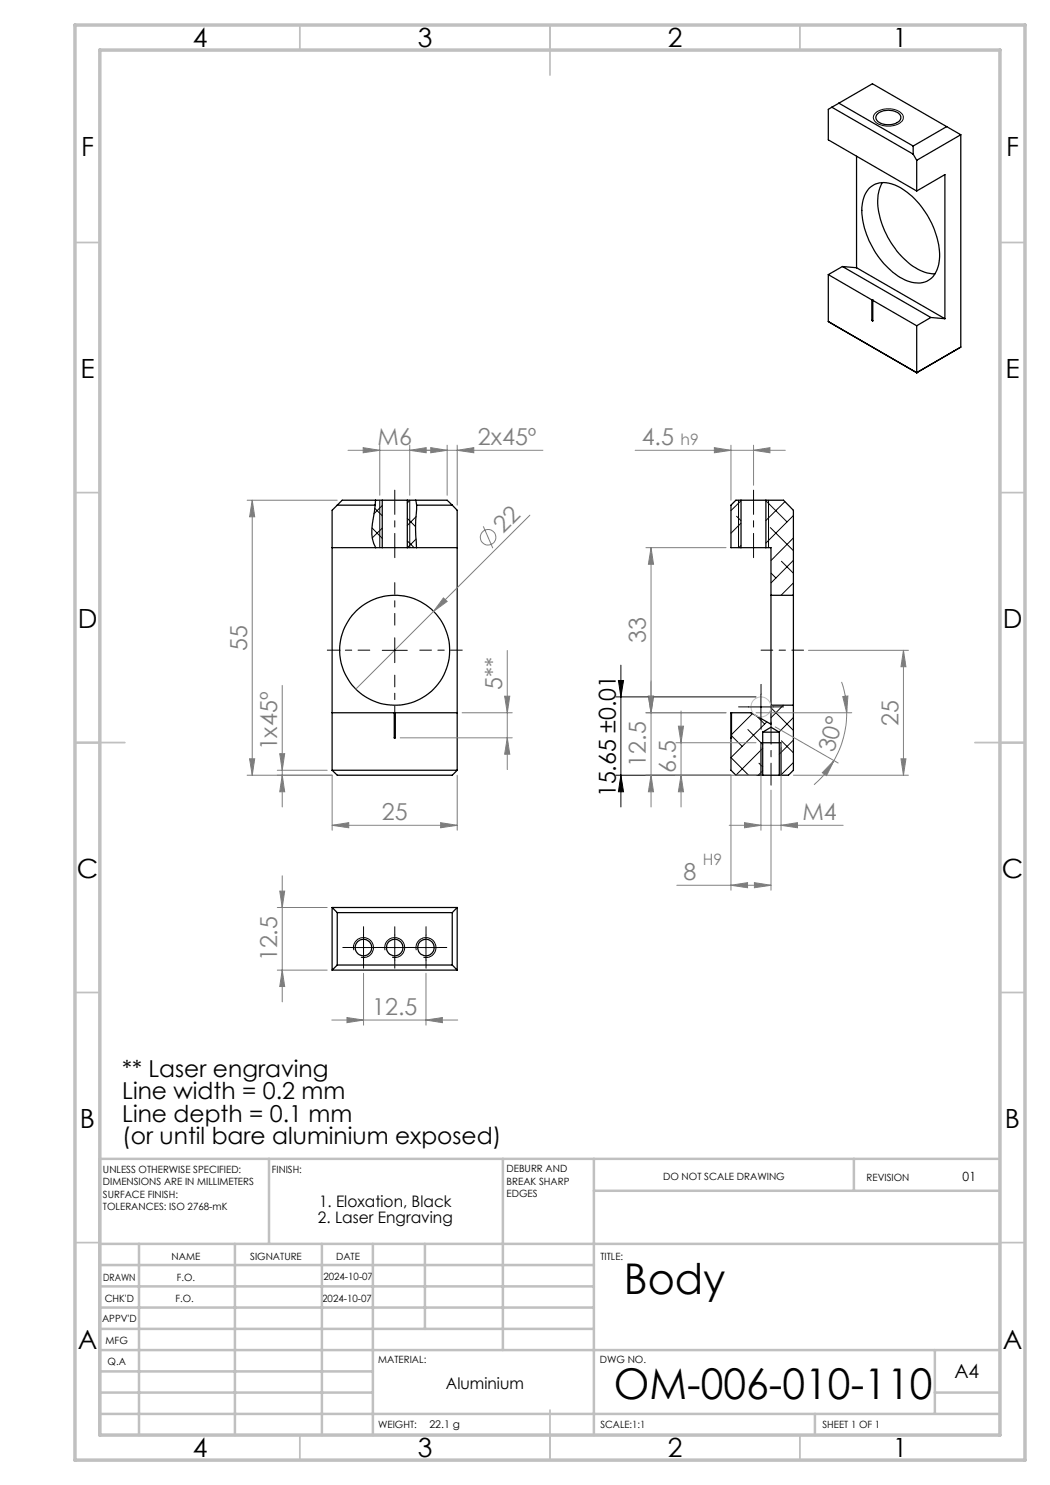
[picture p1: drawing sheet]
<svg xmlns="http://www.w3.org/2000/svg" width="210mm" height="297mm" viewBox="0 0 210 297" stroke-linecap="round" stroke-linejoin="round" font-family="sans-serif">
<g fill="none" stroke="#000" stroke-width=".2">
<path d="M175.1 22.6a4.1 4.1 0 0 1 5.5 .4 1.5 1.5 0 0 1-1.4 2 3.9 3.9 0 0 1-4.4-1 1.13 1.13 0 0 1 .3-1.4zM74.4 105.6l2 2.1M75 101.7l1.4 1.4M76 100v9.5M76.4 101.1l-1.6 1.7M76.4 105.6l-2 2M81.5 108.2l1.3 1.3M81.5 103.7l1.6 1.6M82 100v9.5M82 100l-.5 .6M83.2 103.3l-1.7 1.8M83.2 107.8l-1.7 1.7"/>
<path d="M147.3 103.3l.9 .8M147.7 100v9.5M148.2 100.2l-2 1.9M148.2 104.6l-2 2M148.2 109.1l-.4 .4M153.2 100.2l4.2 4.2M153.7 100v9.5M154.1 105.5l4.6 4.6M154.2 114.6l1 1M156.3 112.3l2.4 2.3M157 100.3l-3.8 3.8M158.5 119l.1 .1"/>
<path d="M158.7 103.1l-5.5 5.5M158.7 107.6l-4.5 4.5M158.7 112.1l-4.5 4.5M158.7 116.6l-2.5 2.5M76.4 130.1h5.1M79 127.6v4.9M123.2 139.4h28M123.7 136.1h1l-.5 3.3zM124.2 133v28.4M152.2 138.9v5M123.2 155h23M124.2 155l.5 3.4h-1z"/>
<path d="M146.3 147.1l2.1 2.2M149.6 145.9l2.9 3M149.7 141.4h5M150.5 142.7l-4.2 4.2M151.3 143.2l1.6 1.6M151.8 152.6l.7 .8M152.2 148.6v6.4M152.5 149.7l-5.3 5.3M152.5 154.2l-.8 .8M153.4 144.4l-7.2 7.1 3.5 3.5M154.2 141.6l4.5 4.5M156.2 148.6v6.4"/>
<path d="M156.3 148.2l2.4 2.4M156.7 141l-2.5 2.5M158.7 143.5l-2.9 2.9M158.7 148l-2.8 2.8M158.7 152.5l-2.6 2.5M70.2 189.5h5M70.8 190a2 2 0 0 1 1.7-2.5 2 2 0 0 1 2.2 2.2 2 2 0 0 1-2.5 1.7M72.7 187v5M76.4 189.5h5.1M77 190a2 2 0 0 1 1.8-2.5 2 2 0 0 1 2.1 2.2 2 2 0 0 1-2.5 1.7M79 187v5M82.7 189.5h5"/>
<path d="M83.3 190a2 2 0 0 1 1.7-2.5 2 2 0 0 1 2.2 2.2 2 2 0 0 1-2.5 1.7M85.2 187v5"/>
</g>
<g fill="none" stroke="#000" stroke-width=".25">
<path d="M166.4 21.4l-.7 .5v6.1l17.6 10.2M166.4 21.4l16.2 9.4M167.8 20.6l-1.4 .8M167.8 20.6l14.8 8.6M167.8 20.6l6.7-3.8 14.8 8.5M171.3 31.3v22.2M173.8 37.7a4.8 4.8 0 0 1 5.7-.5 16.7 16.7 0 0 1 8.4 14.7 4.6 4.6 0 0 1-3.7 4.7 8.5 8.5 0 0 1-6.5-3 17 17 0 0 1-5.3-12.1 6.5 6.5 0 0 1 1.4-3.8zM175.5 22.8a3.5 3.5 0 0 1 4.5 .1 1.15 1.15 0 0 1-.8 1.8 3.3 3.3 0 0 1-3.9-.8l-.1-.6zM176.5 36.5a9.6 9.6 0 0 0-.3 7.8 16.2 16.2 0 0 0 8.3 10l1 .3 1.5 .1M182.6 29.2v1.6M182.6 30.8l.7 1.3M183.3 32.1v6.1"/>
<path d="M183.3 38.2l5.7-3.3v28.8M189.3 25.3l-6.7 3.9M189.3 25.3l2.9 1.6M192.2 26.9l-8.9 5.2M192.2 26.9v42.5M165.7 54.9v9.4M165.7 54.9l8.7 5.1M168.5 53.3l17.7 10.2M168.5 53.3l-2.8 1.6M168.5 53.3l2.8 .2M171.3 53.5l17.7 10.2M174.5 60h-.1"/>
<path d="M174.5 60l.1 .1M174.5 60v4M165.7 64.3l17.6 10.2M165.7 64.3l1.4 .9M174.4 64.1l.2 .1M174.4 60v4.1M174.5 64l.1 .2M174.5 64l-.1 .1M174.6 60.1l8.7 5.1M174.6 60.1v4.1M183.3 74.5h.1M183.3 65.2v9.3"/>
<path d="M186.2 63.5l-2.9 1.7M186.2 63.5l2.8 .2M192.2 69.4l-8.9 5.1M192.2 69.4l-1.5 .8M66.4 109.5h10M67.5 101h7.5M75 101l-.3 2.5a8.1 8.1 0 0 0 .4 6M75.1 100l-.1 1M76.4 100h5.1M76.4 109.5h5.1M76.4 100h-8l-2 2.1v52M76.4 100v9.5"/>
<path d="M81.5 109.5h9.9M81.5 100h7.9l1.1 1M81.5 100v9.5M83.1 100l.2 1M83.3 101a46 46 0 0 0 0 8.5M83.3 101h7.2M90.5 101l.9 1.1v52M148.2 109.5h5M148.2 100h5M148.2 100h-1l-1 1v8.5h2M148.2 100v9.5M153.2 109.5h1v9.6"/>
<path d="M153.2 100h3.5l2 2.1v17M153.2 100v9.5M154.2 119.1v21.9M154.2 119.1h4.5M158.7 119.1v21.9M66.4 154.1h25M66.4 142.6h25M66.4 154.1l1.1 .9h23l.9-.9M78.8 142.6l.1 5h.2v-5M146.2 147.6h.1M146.2 147.6v6.5l1 .9h5.3M146.3 142.6v5h-.1"/>
<path d="M152.2 148.6h4M152.5 146.4h3.4M152.5 155h3.4M152.5 146.4v8.6M152.5 146.4l1.7-1 1.7 1M154.2 141v3.8l-4-2.2h-4v5M154.2 141h4.5M155.9 146.4v8.6M158.7 141v13.1l-1 .9h-1.8M66.4 181.5v12.5M66.4 181.5l1.1 1M66.4 194h25"/>
<path d="M66.4 181.5h25M67.5 182.5v10.5M67.5 193l-1.1 1M67.5 193h23M67.5 182.5h23M90.5 182.5v10.5M90.5 193l.9 1M91.4 181.5v12.5M91.4 181.5l-.9 1"/>
<circle cx="78.9" cy="130" r="11"/>
<circle cx="72.7" cy="189.5" r="1.65"/>
<circle cx="78.9" cy="189.5" r="1.65"/>
<circle cx="85.2" cy="189.5" r="1.65"/>
</g>
<g fill="none" stroke="#808080" stroke-width=".2">
<path d="M72.6 89.5l3.4 .6-3.4 .5zM76 89v10.1M82 90.1l3.2-.6v1.1zM82 89v10.1M86.1 89.5l3.3 .6-3.3 .5zM89.4 89v10.1M91.4 90.1l3.4-.6v1.1zM91.4 89v12M108.6 90.1h-39M127 90.1h30.1M142.9 89.5l3.3 .6-3.3 .5zM146.2 89v11"/>
<path d="M150.7 90.1l3.3-.6v1.1zM150.7 89v8M49.4 100h18.1M50.4 100v55M50.4 100l.5 3.4h-1zM88.7 119.6l.7 .7-2.7 2zM96.7 105.3l1.9 4.3M106 103l-19.3 19.3M129.2 109.5h16M130.2 109.5l.5 3.4h-1zM130.2 109.5v51.9M56.4 137.1v24.3"/>
<path d="M86.7 122.3l-15.5 15.5M100.9 139.2h1.1l-.5 3.4zM101.5 130.1v23.8M129.7 139.2h1l-.5 3.4zM161.7 130.1h20M168.3 136.4a18.3 18.3 0 0 1 1 6.2M168.6 139.3l1-.1-.3 3.4zM180.7 130.1v24.9M180.7 130.1l.5 3.2h-1zM49.4 155h17v11M49.9 151.8h1l-.5 3.2zM55.5 154.1h9.9"/>
<path d="M56 150.7h.9l-.5 3.4zM56.4 155l.5 3.4h-.9zM80 147.6h22.4M91.4 155v11M92.4 142.6h10M101.5 147.6l.5 3.2h-1.1zM130.2 155l.5 3.4h-1zM135.2 148.6h16M135.7 145.2h1l-.5 3.4zM136.2 155l.5 3.4h-1zM136.2 142.2v19.2M145.2 142.6h-16"/>
<path d="M146.2 155v23M151.2 142.6h19.2M151.2 155h-22M152.2 149.5v16.5M154.2 158v20M155 145.4l12.6 7.2M156.2 149.5v16.5M158.7 155h23M166.8 152.1l-1.5 3-.8-.6zM166.8 152.1a19.7 19.7 0 0 1-4 4.8M169.3 142.6a19 19 0 0 1-2.5 9.5M180.2 151.8h1l-.5 3.2z"/>
<path d="M56 178.2h.9l-.5 3.3zM56.4 175.2v25.2M66.4 165.1l3.3-.6v1.1zM66.4 165.1h25M88.1 164.5l3.3 .6-3.3 .5zM135.4 177.1h18.8M145.8 165.1h22.8M146.2 177.1l3.3-.6v1zM148.9 164.5l3.3 .6-3.3 .5zM150.9 176.5l3.3 .6-3.3 .4zM156.2 165.1l3.3-.6v1.1zM55.5 194h9.9"/>
<path d="M55.5 181.5h9.9M56.4 194l.5 3.3h-.9zM72.7 194.7v10.3M85.2 194.7v10.3M66.4 204h25.1M69.4 203.5l3.3 .5-3.3 .5zM85.2 204l3.3-.5v1z"/>
<circle cx="97.6" cy="107.4" r="1.55"/>
</g>
<circle cx="152.2" cy="141.4" r="2" fill="none" stroke="#c0c0c0" stroke-width=".2"/>
<path d="M79 98v13.5M150.7 111.5v-13.5" fill="none" stroke="#000" stroke-width=".2" stroke-dasharray="15.2 1.3 1.3 1.3" stroke-dashoffset="10.4"/>
<path d="M74 130h-8.5M79 125v-8.5M79 135v8.5M84 130h8.5M152.2 130h8.5" fill="none" stroke="#000" stroke-width=".2" stroke-dasharray="15.2 1.3 1.3 1.3" stroke-dashoffset="12.9"/>
<path d="M154.2 157v-12.6" fill="none" stroke="#000" stroke-width=".2" stroke-dasharray="15.2 1.3 1.3 1.3" stroke-dashoffset="10.8"/>
<g fill="none" stroke="#c0c0c0" stroke-width=".35">
<path d="M60 5v5M110 5v10M160 5v5M15 48.5h5M200 48.5h5M15 98.5h5M200 98.5h5M15 148.5h10M195 148.5h10M15 198.5h5M200 198.5h5M15 248.5h5"/>
<path d="M200 248.5h5M60 287v5M110 282v10M160 287v5"/>
</g>
<g fill="none" stroke="#c0c0c0" stroke-width=".5">
<path d="M53.8 231.8v17M100.6 231.8v38.2M118.8 231.8v55.2M118.8 238.2h81.2M170.8 231.8v6.4M200 231.8h-180v55.2M20 248.8h180M20 257.3h98.8M20 253h98.8M27.8 248.8v38.2M47 248.8v38.2M64.4 248.8v38.2"/>
<path d="M74.6 248.8v38.2M85 248.8v17M20 265.8h98.8M20 261.5h98.8M20 278.5h54.6M20 274.3h54.6M20 270h180M187 278.5h13M187 270v12.8M20 282.8h180M163 282.8v4.2"/>
</g>
<path d="M15 5h190v287h-190zM20 10h180v277h-180z" fill="none" stroke="#c0c0c0" stroke-width=".7"/>
<g fill="none" stroke="#000" stroke-width=".2" stroke-dasharray="15.2 1.3 1.3 1.3">
<path d="M152.2 138.9v-2M149.7 141.4h-2M152.2 143.9v2M154.7 141.4h2M70.2 189.5h-1.6M72.7 187v-1.7M72.7 192v1.6M75.2 189.5h1.7M76.5 189.5h-1.7M79 187v-1.7M79 192v1.6M81.5 189.5h1.6"/>
<path d="M82.7 189.5h-1.6M85.2 187v-1.7M85.2 192v1.6M87.7 189.5h1.7"/>
</g>
<path d="M123.7 136.1h1l-.5 3.3zM124.2 155l.5 3.4h-1z" fill="#000"/>
<g fill="#808080">
<path d="M88.7 119.6l.7 .7-2.7 2z"/>
<path d="M91.4 90.1l3.4-.6v1.1zM86.1 89.5l3.3 .6-3.3 .5zM156.2 165.1l3.3-.6v1.1zM148.9 164.5l3.3 .6-3.3 .5zM150.7 90.1l3.3-.6v1.1zM142.9 89.5l3.3 .6-3.3 .5z"/>
<path d="M66.4 165.1l3.3-.6v1.1zM88.1 164.5l3.3 .6-3.3 .5zM72.6 89.5l3.4 .6-3.4 .5zM82 90.1l3.2-.6v1.1zM146.2 177.1l3.3-.6v1zM150.9 176.5l3.3 .6-3.3 .4z"/>
<path d="M69.4 203.5l3.3 .5-3.3 .5zM85.2 204l3.3-.5v1z"/>
<path d="M166.8 152.1l-1.5 3-.8-.6zM168.6 139.3l1-.1-.3 3.4z"/>
<path d="M56.4 194l.5 3.3h-.9zM56 178.2h.9l-.5 3.3z"/>
<path d="M56.4 155l.5 3.4h-.9zM56 150.7h.9l-.5 3.4zM101.5 147.6l.5 3.2h-1.1zM100.9 139.2h1.1l-.5 3.4zM129.7 139.2h1l-.5 3.4zM130.2 109.5l.5 3.4h-1zM136.2 155l.5 3.4h-1zM135.7 145.2h1l-.5 3.4zM180.2 151.8h1l-.5 3.2zM180.7 130.1l.5 3.2h-1z"/>
<path d="M50.4 100l.5 3.4h-1zM49.9 151.8h1l-.5 3.2zM129.7 139.2h1l-.5 3.4zM130.2 155l.5 3.4h-1z"/>
</g>
<g font-size="8.5">
<text x="124.8" y="258.8">Body</text>
<text x="122.8" y="279.7">OM-006-010-110</text>
</g>
<g font-size="5.3">
<text x="38.5" y="9.5">4</text>
<text x="83.5" y="9.5">3</text>
<text x="133.6" y="9.5">2</text>
<text x="178.6" y="9.5">1</text>
<text x="16.2" y="31.3">F</text>
<text x="201.2" y="31.3">F</text>
<text x="16.1" y="75.5">E</text>
<text x="201.1" y="75.5">E</text>
<text x="15.5" y="125.5">D</text>
<text x="200.5" y="125.5">D</text>
<text x="15.4" y="175.5">C</text>
<text x="200.4" y="175.5">C</text>
<text x="16" y="225.5">B</text>
<text x="201" y="225.5">B</text>
<text x="15.5" y="269.8">A</text>
<text x="200.5" y="269.8">A</text>
<text x="38.5" y="291.5">4</text>
<text x="83.5" y="291.5">3</text>
<text x="133.6" y="291.5">2</text>
<text x="178.6" y="291.5">1</text>
</g>
<g font-size="4.7" fill="#808080">
<text x="75.5" y="89">M6</text>
<text x="95.6" y="89">2x45º</text>
<text x="128.3" y="89">4.5</text>
<text x="100.7" y="106.8" transform="rotate(-45 100.7 106.8)">22</text>
<text x="49.4" y="130.1" transform="rotate(-90 49.4 130.1)">55</text>
<text x="129.2" y="128.6" transform="rotate(-90 129.2 128.6)">33</text>
<text x="100.4" y="137.9" transform="rotate(-90 100.4 137.9)">5**</text>
<text x="179.7" y="145.1" transform="rotate(-90 179.7 145.1)">25</text>
<text x="55.4" y="150.1" transform="rotate(-90 55.4 150.1)">1x45º</text>
<text x="129.2" y="153.3" transform="rotate(-90 129.2 153.3)">12.5</text>
<text x="135.2" y="154.5" transform="rotate(-90 135.2 154.5)">6.5</text>
<text x="166.8" y="150.6" transform="rotate(-75 166.8 150.6)">30°</text>
<text x="76.4" y="164">25</text>
<text x="160.5" y="164">M4</text>
<text x="136.7" y="176">8</text>
<text x="55.4" y="192.3" transform="rotate(-90 55.4 192.3)">12.5</text>
<text x="74.4" y="203">12.5</text>
</g>
<g font-size="4.7">
<text x="123.2" y="159.5" transform="rotate(-90 123.2 159.5)">15.65 ±0.01</text>
<text x="24.4" y="215.3">** Laser engraving</text>
<text x="24.4" y="219.8">Line width = 0.2 mm</text>
<text x="24.4" y="224.4">Line depth = 0.1 mm</text>
<text x="24.4" y="228.9">(or until bare aluminium exposed)</text>
</g>
<text font-size="3.9" x="190.9" y="275.5">A4</text>
<g font-size="3.2">
<text x="63.6" y="244.6">2. Laser Engraving</text>
<text x="63.8" y="241.4">1. Eloxation, Black</text>
<text x="89.2" y="277.9">Aluminium</text>
</g>
<g font-size="3.1" fill="#808080">
<text x="136.1" y="89.1">h9</text>
<text x="140.6" y="173">H9</text>
</g>
<text font-size="2.5" x="192.5" y="236.1">01</text>
<text font-size="2.1" x="85.9" y="285.6">22.1 g</text>
<g font-size="2">
<text x="20.6" y="234.6">UNLESS OTHERWISE SPECIFIED:</text>
<text x="20.6" y="237.1">DIMENSIONS ARE IN MILLIMETERS</text>
<text x="20.6" y="239.6">SURFACE FINISH:</text>
<text x="54.4" y="234.6">FINISH:</text>
<text x="101.3" y="234.5">DEBURR AND</text>
<text x="101.3" y="237">BREAK SHARP</text>
<text x="101.3" y="239.5">EDGES</text>
<text x="132.6" y="236">DO NOT SCALE DRAWING</text>
<text x="173.3" y="236.2">REVISION</text>
<text x="20.6" y="242.1">TOLERANCES: ISO 2768-mK</text>
<text x="34.3" y="252">NAME</text>
<text x="50" y="251.9">SIGNATURE</text>
<text x="67.2" y="251.9">DATE</text>
<text x="120.1" y="251.9">TITLE:</text>
<text x="20.6" y="256.1">DRAWN</text>
<text x="35.3" y="256.1">F.O.</text>
<text x="64.7" y="255.9">2024-10-07</text>
<text x="20.9" y="260.3">CHK'D</text>
<text x="35.1" y="260.3">F.O.</text>
<text x="64.5" y="260.3">2024-10-07</text>
<text x="20.4" y="264.4">APPV'D</text>
<text x="21.1" y="268.8">MFG</text>
<text x="21.5" y="273">Q.A</text>
<text x="75.6" y="272.5">MATERIAL:</text>
<text x="120" y="272.5">DWG NO.</text>
<text x="75.6" y="285.5">WEIGHT:</text>
<text x="120.1" y="285.6">SCALE:1:1</text>
<text x="164.5" y="285.6">SHEET 1 OF 1</text>
</g>
</svg>
